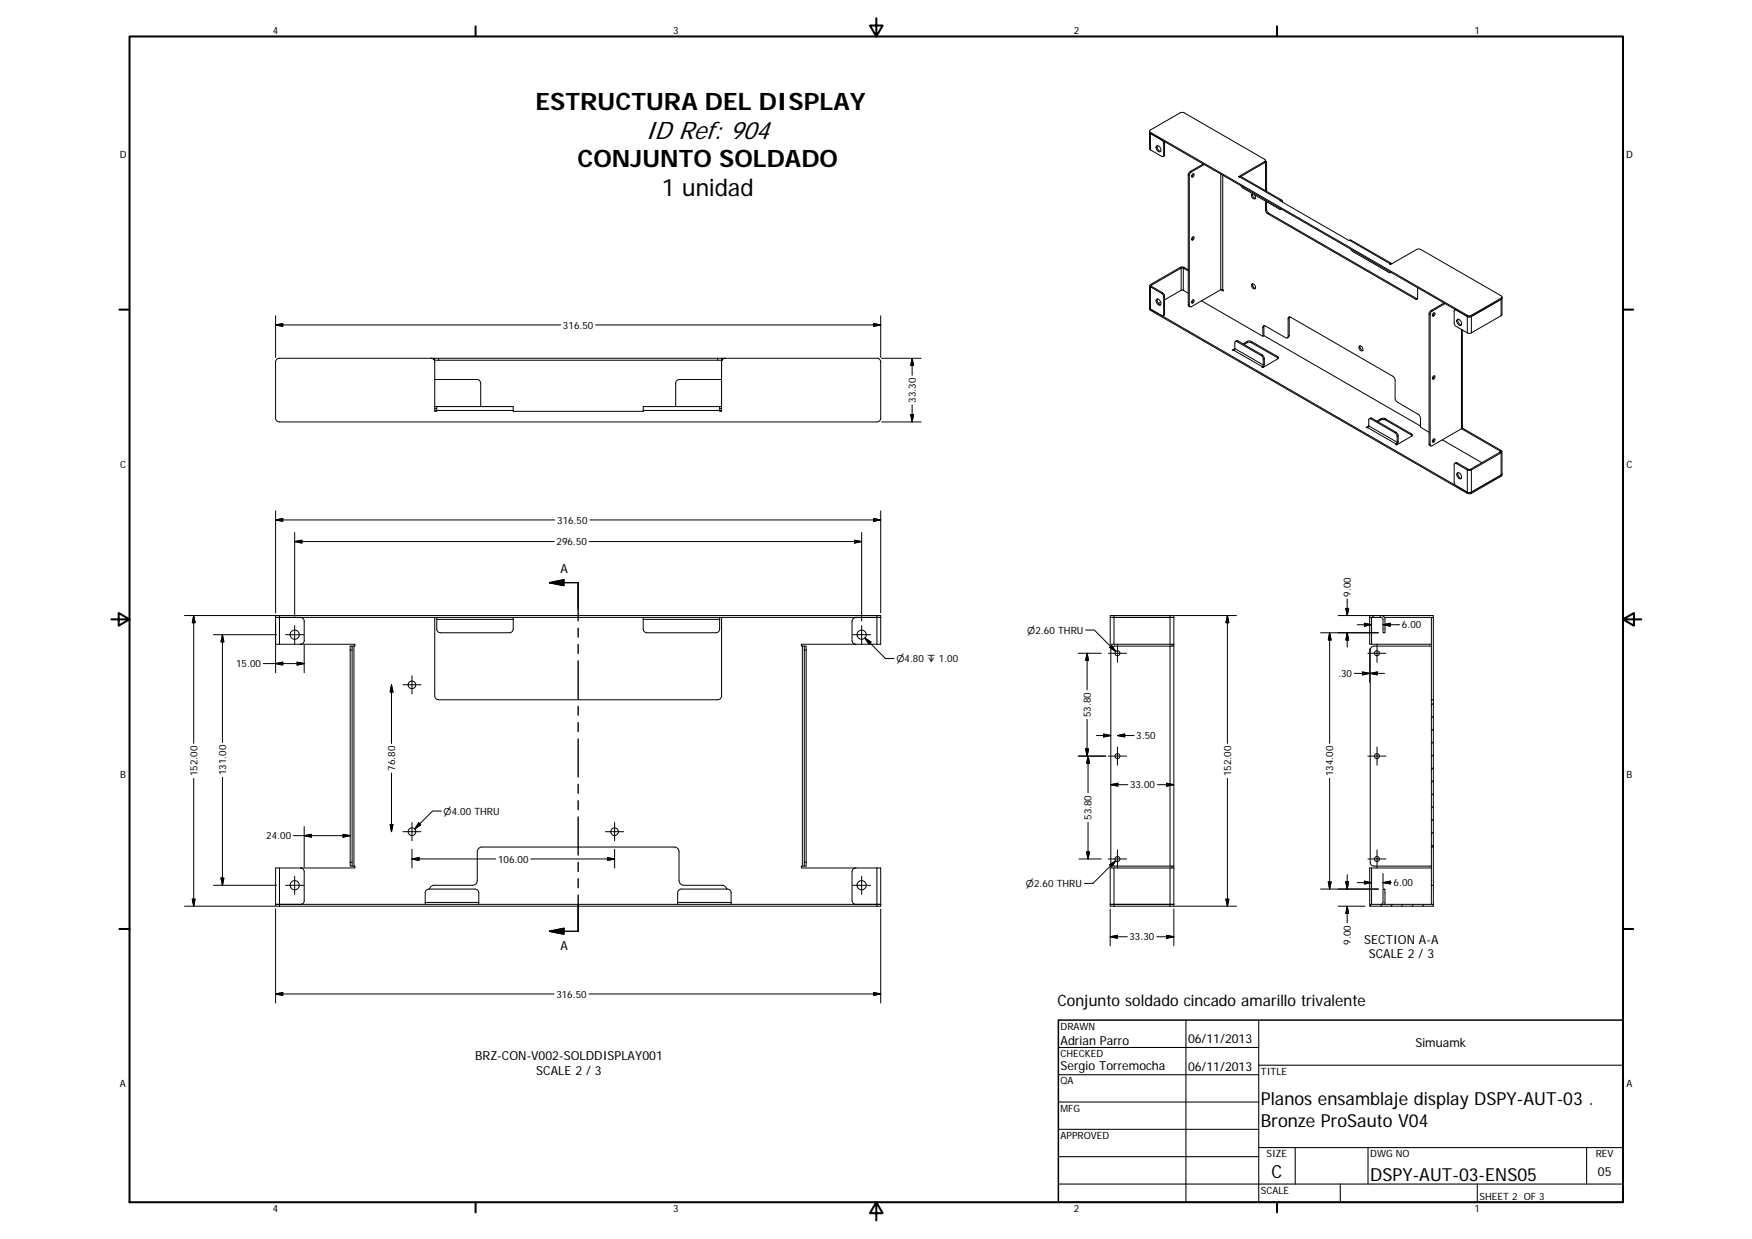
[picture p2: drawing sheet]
<svg xmlns="http://www.w3.org/2000/svg" width="420mm" height="297mm" viewBox="0 0 420 297" stroke-linecap="round" stroke-linejoin="round" font-family="sans-serif">
<g fill="none" stroke="#000" stroke-width=".24">
<path d="M275.7 31.7v4l.2 .2M275.7 31.7l.2 .3M275.7 31.5v.2M275.9 31.7l-.2-.2 .2-.3 7.1-4.1 .7-.2 19.7 11.3 .1 .3-.2 .2M275.9 31.7v4.2M275.9 32l76 43.9M275.9 31.7l76 43.9M275.9 35.9l2.8 1.6h.3l.1-.3M275.9 32l2.7 1.5 .5 .9M277.4 35a.85 .85 0 0 1 .9 .4 .85 .85 0 0 1-.2 1l-.4-.2a1.02 1.02 0 0 1-.3-1.2zM277.6 34.9l-.1 .5a.97 .97 0 0 0 .9 .9M279.1 34.4v2.8"/>
<path d="M279.2 33.9l.1 .4M279.3 37.1l-.1 .2-.3 .2M279.3 37.1l-.2 .1M279.3 34.3v2.8M279.3 34.3l-.2 .1M288.5 39.3l-3 1.8M288.8 39.5l-3.1 1.7M303.3 39l-5.9 3.4M303.3 38.7v.3M303.3 38.7l-6.3 3.7h.4M303.5 38.9v.1M303.5 38.5v.2"/>
<path d="M303.5 38.6l.1 .1M303.5 38.7l-.2 .3M303.5 39v6.7M303.6 38.7l.2 .2M303.6 38.7l-.1 .1M303.8 38.9l-.3 .1M303.8 38.9v7M285 41.9l.2 .2M285 41.9v31.2M285.2 42.1v31.2M285.5 41.1l-.5 .8M285.5 41.1l.2 .1"/>
<path d="M285.7 41.2l-.3 .3-.2 .6M285.9 56.9a.27 .27 0 0 1 .5-.1 .27 .27 0 0 1-.1 .5 .29 .29 0 0 1-.3 .3 .29 .29 0 0 1-.3-.3zM285.9 41.8a.24 .24 0 0 1 .4-.1 .24 .24 0 0 1 .1 .3 .34 .34 0 0 1-.3 .4 .34 .34 0 0 1-.4-.1zM286.1 56.8v.3l-.4 .3M286.1 41.7v.3l-.4 .3M292.8 41.7v27.7M293.2 42v27.4M297.4 42.4l9.7 5.6M297.4 42.4h.3l9.7 5.6M297.7 44.6l.4 .5 8.8 5.1h.3M300.8 46.6a.54 .54 0 0 1 .3 .6 .54 .54 0 0 1-.4 .5 .65 .65 0 0 1-.6-.6 .65 .65 0 0 1 .3-.6 .9 .9 0 0 0 .6 1.1M303.5 50.4l.5 .8"/>
<path d="M303.5 48.2v2.2M303.8 50.3l.4 .8M303.8 48.4v1.9M303.8 50.3l-.3 .1M304 51.2l35.5 20.5M304.2 51.1l-.2 .1M304.2 51.1l35.6 20.5M307.1 48a.33 .33 0 0 1 .4 .1 .33 .33 0 0 1 .1 .4M307.1 48l-.2 .1 16.7 9.5M323.6 57.6l9.7 5.6M323.6 57.6h.4l9.7 5.6M323.9 59.7l.4 .6 8.8 5h.3"/>
<path d="M66.1 77.9l1.7-.3v.7zM66.1 77.9h68.4M66.1 75.7v10M209.5 77.6l1.7 .3-1.7 .4zM211.2 75.7v10M211.2 77.9h-68.4M275.7 73.8l.2 .3M275.7 68.5v5.6l.2 .3M275.9 74.1l2.8 1.6h.3l.1-.3M275.9 68.2l-.2 .3 .1 .2 2.8 1.6M275.9 68.2l.3 .2v.2M275.9 74.1v.3"/>
<path d="M275.9 74.4l76 43.9M275.9 74.1l76 43.9M276.2 68.6l2.6 1.6M276.2 68.6l-.3 .2v5.3M277.4 71.8a.9 .9 0 0 1 .8 .4 .9 .9 0 0 1 0 1 1 1 0 0 1-.8-1.4zM277.6 71.7l-.1 .5a.98 .98 0 0 0 .9 .8M278.4 72.4l-.6 .3M278.6 70.3l.5 .9M278.8 70.2l-.2 .1M278.8 70.2l.4 .4 .1 .4M279.1 71.2v4.2M279.3 71v4.2"/>
<path d="M279.3 75.2l-.4 .5M279.3 71l-.2 .2M279.3 75.2l-.2 .2M283 64.1l-7.1 4.1M283 64.1h1M283 64.1l.3 .2M283.3 64.3l-7.1 4.1v.2M283.3 69.6l-4 2.3M283.3 64.3h.5M283.3 69.6h.5M283.3 64.3v5.3M283.8 64.3l1.2 .6"/>
<path d="M283.8 64.3v5.3M283.8 69.6l1.2 .7M284 64.1l-.2 .2M284 64.1l1 .6M285 73.1l.2 .2M285 73.1l.4 .5M286 71.9h.1a.36 .36 0 0 1 .2 .5 .36 .36 0 0 1-.6 .1zM286.1 71.9v.3l-.4 .3M288.1 72.1l14.7 8.5M292.8 69.4l-7.1 4.1-.3 .1-.2-.3M292.8 69.4h.4M292.8 69.4l.6 .4-.2-.4"/>
<path d="M300.2 68.1a.69 .69 0 0 1 .8 .3 .69 .69 0 0 1-.1 .9 .84 .84 0 0 1-.7-1.2zM300.4 68v.6l.6 .5M302.8 78.5v2.1M302.8 78.5a.37 .37 0 0 1 .2-.4 .37 .37 0 0 1 .5 0l4.8 2.9a.38 .38 0 0 0 .4 0 .38 .38 0 0 0 .2-.4M303.1 78.4l-.3 .1M303.1 78.4v2.1M303.2 78.1l-.1 .3M308.9 76.4v4.2M308.9 76.4a.36 .36 0 0 1 .2-.4 .36 .36 0 0 1 .4 .1l24.6 14.1 .5 .9v4.3l.1 .6 .4 .4 5.2 3.1 .4 .8v2.1l2 1.2M309.2 76.2v4.3M309.2 76.2l-.3 .2M309.2 76v.2"/>
<path d="M333.3 63.2l-.1 .1 .3 .1 6.4-3.7h.7l19.4 11.2 .2 .3-.2 .3M333.3 63.2v.2M333.3 63.2h.5M339.8 71.6h.1M339.8 71.6l-.3 .1M340 69v2.6l-.2 .2-.3-.1M342.7 75.3v31.1M342.7 75.3l.3 .1M343 75.4v31.2M343.2 74.4l-.3 .3-.2 .6M343.2 74.4l.3 .2M343.5 74.6l-.4 .3-.1 .5"/>
<path d="M343.8 75.1a.26 .26 0 0 1 .3 0 .26 .26 0 0 1 0 .4 .33 .33 0 0 1-.3 .3 .33 .33 0 0 1-.4-.3 .33 .33 0 0 1 .3-.3zM343.9 75l-.1 .3-.3 .4M346.3 72.6l-3.1 1.8M346.5 72.8l-3 1.8M349 74.2l-.1 .1M349.5 76.6a.9 .9 0 0 1 .9 .4 .9 .9 0 0 1-.1 1 1.02 1.02 0 0 1-.8-1.4zM349.7 76.5a1.1 1.1 0 0 0 .8 1.4M350.5 77.4v.4M350.5 79v23.8M350.7 79.1v23.5l-.2 .2M351.9 75.9l-2.7-1.6h-.4l-.1 .2v3l.2 .5 3 1.8M351.9 75.6v4.2"/>
<path d="M351.9 79.8l.4 .1 .6-.1M351.9 75.6l.4 .1 .6-.1M352.9 75.6v4.2M360 75.7l-7.1 4.1M360 71.5v4.2M360 71.5l-7.1 4.1M360.2 71.5l-.2 .3-7.2 4.1h-.9M360.2 71.2v4.2l-.2 .3M103.3 85.9a.87 .87 0 0 1 1 .9v11.8h.4v-1.1M104 85.9h-37a.87 .87 0 0 0-.9 .9v13.4a.9 .9 0 0 0 .9 1h143.3a.94 .94 0 0 0 .9-1v-13.4a.9 .9 0 0 0-.9-.9h-37M104 85.9v.3M104 85.9h.3"/>
<path d="M104.3 91h10.1a.98 .98 0 0 1 .9 .9v5.6M104.3 98.4h18.8M104.3 85.9l-.2 .5M104.3 85.9h.9M104.3 86.4h.9M104.3 97.5h18.8v.9M104.3 97.9h.4M105.2 85.9h66.9M105.2 85.9v.5M105.2 86.4h66.9M123.1 98.4v.2h31.2v-.2M154.3 98.4h18.7"/>
<path d="M172.1 86.4h.9M172.1 85.9v.5M172.1 85.9h.9M172.6 97.9h.4M173 91h-10a.94 .94 0 0 0-1 .9v5.6M173 86.4h.2M173 97.5h-18.7v.9M173 85.9v.5M173 85.9h.3M173.3 85.9v.3M174 85.9a.9 .9 0 0 0-1 .9v11.8h-.4v-1.1M211.4 85.9h9.5"/>
<path d="M218.4 99.4h.7l-.4 1.8zM218.7 85.9v4.1M218.7 97v4.2M218.7 85.9l.4 1.7h-.7zM295.9 84l6.8 3.9M296.1 83.6l-.2 .4M296.1 83.6l6.8 3.9M296.1 83.6l-.6 .3 .4 .1M296.6 81.9l5.9 3.3M296.6 81.9h-.4v.1l-.1 1.6M296.9 81.7l5.8 3.4M296.9 81.7l-.6 .1"/>
<path d="M296.9 81.7l-.3 .2M299.1 81.9l-1 .5M299.1 82.1l.4-.1 .6 .1M299.1 81.9v.2M299.1 82.1l-.8 .5M299.1 81.9l.4-.2 .6 .2M300.1 81.9l6.3 3.6M300.1 82.1l6.3 3.7M300.1 81.9v.2M302.5 85.2l.3 .5 .1 .4M302.7 85.1l-.2 .1M302.7 87.9v.2"/>
<path d="M302.7 85.1l.5 .9M302.9 86.1v1.4M302.9 87.5l-.2 .4M303.1 80.5l37.6 21.7M303.1 80.5l-.3 .1M303.2 86v1.4M303.2 86l-.3 .1M303.2 87.4l-.3 .1M303.2 87.4l-.4 .7M306.4 85.5l.2 .2-.1 .3-3.7 2.1-.2-.1 .1-.1M306.4 85.8l.1 .1M306.4 85.5v.3"/>
<path d="M309.2 80.5l-.3 .1M309.2 80.5l-.1 .3-.4 .2M326 83a.75 .75 0 0 1 .7 .3 .75 .75 0 0 1 0 .8 .82 .82 0 0 1-.7-1.1zM326.2 82.9l-.1 .2a.96 .96 0 0 0 .7 .9M343.8 90.2l.1-.1a.36 .36 0 0 1 .2 .5 .36 .36 0 0 1-.6 .1zM343.9 90.1l-.1 .3-.3 .3M211.4 101.2h9.5M328 102.5l6.8 3.9M328.2 102.1l-.2 .4M328.2 102.1l6.9 3.9M328.2 102.1l-.6 .4h.4M328.7 100.4l5.9 3.4"/>
<path d="M328.7 100.4h-.3l-.2 .2v1.5M329 100.3l5.8 3.3M329 100.3l-.6 .1M329 100.3l-.3 .1M331.2 100.4l-1 .6M331.2 100.6h1M331.2 100.4v.2M331.2 100.6l-.8 .5M331.2 100.4h1M332.2 100.4v.2M332.2 100.4l6.3 3.6M332.2 100.6l6.3 3.7"/>
<path d="M334.6 103.8l.5 .8M334.8 103.6l-.2 .2M334.8 106.4v.2M334.8 103.6l.5 .9M335.1 104.6v1.4M335.1 106l-.3 .4M335.3 104.5v1.4M335.3 104.5l-.2 .1M335.3 105.9l-.2 .1M335.3 105.9l-.4 .8M338.5 104l.2 .3-.1 .2-3.7 2.2-.2-.2 .1-.1M338.5 104.3l.2 .2"/>
<path d="M338.5 104v.3M342.7 106.4l.4 .5M342.7 106.4l.3 .2M343.8 105.3l.1-.1a.39 .39 0 0 1 .2 .5 .39 .39 0 0 1-.6 .2zM343.9 105.2l-.1 .3-.3 .4M345.9 105.5l9.5 5.4M349.2 111.1l-.2-.1-.3 .3 .1 4.6 .3 .5 2.8 1.6M349.2 111.1l2.7 1.6M349.5 111l-.6 .1M349.5 111l2.6 1.5M349.5 111l-.3 .1M349.5 113.4a.89 .89 0 0 1 .9 .4 .89 .89 0 0 1-.1 1 1.04 1.04 0 0 1-.8-1.4z"/>
<path d="M349.7 113.3a1.1 1.1 0 0 0 .8 1.4M350.5 102.8l9.2 5.3M350.5 102.8l-7.1 4.1h-.3l-.1-.3M350.7 102.6l9.3 5.4M351.9 112.7h1M351.9 118.3h1M351.9 112.7v5.6M352.1 112.5h.5M352.1 112.5l-.2 .2M352.6 112.5l.3 .2M352.9 112.7v5.6M359.7 108.4l-7.1 4.1"/>
<path d="M359.7 108.4l.3 .2M359.7 108.1v.3M360 108.6l-7.1 4.1M360 108l.2 .2-.2 .4M360 108.6v5.6M360 114.2l-7.1 4.1M360 108l-.3 .1M360.2 113.6l-.2 .3-7.1 4.1h-1M360.2 108.3v5.6l-.2 .3M66.1 122.5v24.4M66.1 124.7l1.7-.4v.7zM66.1 124.7h67"/>
<path d="M70.7 129.8l1.7-.3v.7zM70.7 129.8h62.2M70.7 127.7v20.1M141.3 129.8h65.3M141.4 124.7h69.8M204.9 129.5l1.7 .3-1.7 .4zM206.6 127.7v21.2M209.5 124.3l1.7 .4-1.7 .3zM211.2 122.5v24.4M44.2 147.6h21.7M46.4 147.6v30.6M46.4 147.6l.4 1.7h-.7z"/>
<path d="M51.2 152.2h15.1M53.3 152.2v25.8M53.3 152.2l.4 1.7h-.7zM63.1 159.1h9.9M66.1 159.1l1.7-.4v.7zM66.1 154.5h.9M66.1 148h145.1M67 147.6h143.3M67 154.5h5M67 147.6h-.9v13.7M67 147.6v6.9M68.5 152.2h4.4"/>
<path d="M70.7 150v4.3M71.3 158.8l1.7 .3-1.7 .3zM72 154.5h13.1v.4h-.2M72 148a.94 .94 0 0 1 1 1v4.5a.87 .87 0 0 1-1 1M73 154.6v6.7M84 155.8v-.9h.4v.9M84 155.8v50.9M84 155.8h.4M84.4 155.8v50.9M84.4 154.9h.5M84.9 154.9v52.7M104 148l.3 .2v18.6a.98 .98 0 0 0 .9 1h66.9a.94 .94 0 0 0 .9-1v-18.5l.3-.3"/>
<path d="M104.7 148v.5M104.7 148.5h18.4M104.7 148.5v2.3a.9 .9 0 0 0 1 .9h16.4a.94 .94 0 0 0 1-.9v-2.3M123.1 148v.5M154.3 148.5h18.3M154.3 148v.5M172.6 148.5v2.3a.9 .9 0 0 1-.9 .9h-16.5a.94 .94 0 0 1-.9-.9v-2.3M172.6 148v.5M192.4 154.9v52.7M192.4 154.9h.5M192.9 155.8v50.9M192.9 154.9v.9"/>
<path d="M192.9 155.8h.4M192.9 154.9h.4v.9M193.3 155.8v50.9M204.5 152.2h4.3M205.2 148a.98 .98 0 0 0-.9 1v4.5a.9 .9 0 0 0 .9 1M206.6 150v4.3M207.4 153l1.5 .9-.5 .5zM207.4 153l5 4.9h2M210.3 154.5h-18.1v.4h.2M210.3 147.6v6.9M210.3 147.6h.9v6.9h-.9M258.5 156.6h5.6"/>
<path d="M260.4 151h2l5.2 5.2M260.7 156.6l.4 1.7h-.7zM260.7 156.6v8.8M265.8 156.6h4.4M266.2 148h15.3M266.6 154.7l1 1.5-1.5-1zM267.2 147.6h-1v6.9h1M267.2 154.5h13.4M267.2 147.6h13.4M267.2 147.6v6.9M268 154.4v4.4M280.6 147.6h.9v6.9"/>
<path d="M280.6 154.9h.9M280.6 147.6v6.9M280.6 154.9v52.7M280.6 154.9h-13.3a.94 .94 0 0 0-.9 .9v50.9a.87 .87 0 0 0 .9 .9h13.3M280.6 154.5h.9M281 154.5v.4M281.5 154.5v53.6M281.7 147.6h14.8M294.4 147.6v30.6M294.4 147.6l.3 1.7h-.7zM316.7 151.7h13.9M318.9 151.7l.3 1.7h-.7z"/>
<path d="M318.9 151.7v26.5M320.9 147.6h9M322.8 145.9h.6l-.3 1.7zM323.1 143.6v4M323.1 151.7l.3 1.7h-.6zM323.1 151.7v3.4M325.5 149.8h3.4M327.2 149.4l1.7 .4-1.7 .3zM328 156.6h4.4M328.5 148v6.5h.4v-6.5M328.5 155.5v1M328.5 156.7v6.9"/>
<path d="M328.5 147.6h2.5v.4h-2.5zM328.9 154.5h14.4M329 147.6l.5 .4M330.2 154.4v4.4M331 147.6h12.7v.4M331.2 147.6a.9 .9 0 0 1 .9 .9v3.2h-.4v-3.3l-.3-.3-.4-.1M331.7 149.8l1.7-.4v.7zM331.7 149.8h3.9M332 148h11.7v19.8M343.3 148v19.8M343.3 154.9h-13.8a.98 .98 0 0 0-.9 .9v50.9a.9 .9 0 0 0 .9 .9h13.8M93.9 164.2v14"/>
<path d="M93.9 164.2l.3 1.7h-.6zM96.6 164.2h4.4M98.8 162v4.4M260.4 179.5h.7l-.4 1.8zM260.7 172.5v8.8M262.9 176.3h3.5M264.7 176l1.7 .3-1.7 .4zM268 176.3l1.7-.3v.7zM268 179.1v4.4M272 176.3h-4M324.8 161.4h3.7M326.7 161.1l1.8 .3-1.8 .4z"/>
<path d="M328.6 161.4l1.7-.3v.7zM330.2 179.1v4.4M332.1 161.4h-3.5M343.3 167.8h.4v35.3h-.4zM343.7 177.9l-.4 .4M343.7 174.8l-.4 .5M343.7 171.7l-.4 .4M343.7 168.6l-.4 .5M46.4 186.6v30.7M53.3 186.4v25.8M73 198.2v9.7M93.6 197.7h.6l-.3 1.7z"/>
<path d="M93.9 185.3v14.1M96.6 199.4h4.4M98.8 197.2v4.4M100.4 197.3l.5 .5-1.5 1zM105.8 194.4h-2.1l-4.3 4.4M145.2 199.4h4.4M147.4 197.2v4.4M258.5 181.3h6.7M260.9 181.3v8.8M260.9 197.1v8.8M260.9 181.3l.4 1.7h-.7zM265.8 181.3h4.4"/>
<path d="M266.4 188.1l1.7-.3v.7zM270.5 188.1h-4.1M277.5 188.1h4M279.8 187.8l1.7 .3-1.7 .4zM294.4 186.6v30.7M318.9 186.6v26.5M328 181.3h4.4M343.7 199.5l-.4 .4M343.7 196.4l-.4 .5M343.7 193.3l-.4 .5M343.7 190.2l-.4 .5M343.7 187.1l-.4 .5"/>
<path d="M343.7 184l-.4 .5M343.7 181l-.4 .4M44.2 217.3h21.7M46.1 215.6h.7l-.4 1.7zM51.2 212.2h15.1M53 210.5h.7l-.4 1.7zM66.1 217.9v22.6M67 208.1h5M67 216.8h144.2M67 208.1v9.2M67 217.3h143.3M67 208.1h-.9v8.7h.9"/>
<path d="M67 216.8h-.9v.5h.9M68.5 212.2h4.4M70.4 200.3h13.6M70.7 210.1v4.3M72 208.1a.9 .9 0 0 1 1 .9v6.9a.87 .87 0 0 1-1 .9M73 200.3l1.7-.3v.7zM82.3 200l1.7 .3-1.7 .4zM84 206.7v.9h.4M84 206.7h.4M84.4 206.7v.9M84.4 207.6h.5M84.9 207.6h.2v.5h-13.1"/>
<path d="M98.8 203.6v4.5M98.8 205.9l1.7-.3v.7zM98.8 205.9h20.1M102 216.3v-2.2a.9 .9 0 0 1 .9-1h11a.9 .9 0 0 1 .9 1v2.2M102 216.3h12.8M102 216.3v.5M103 213.1a1.1 1.1 0 0 1 1.1-.9h9.2a1.15 1.15 0 0 0 1.2-1.1v-6.9a1.15 1.15 0 0 1 1.1-1.1h46.1a1.14 1.14 0 0 1 1.1 1.1v6.9a1.11 1.11 0 0 0 1.2 1.1h9.2a1.15 1.15 0 0 1 1.1 .9M114.8 216.3v.5M127.3 205.9h20.1M145.7 205.6l1.7 .3-1.7 .4zM147.4 203.6v4.5M162.5 216.3v-2.2a.9 .9 0 0 1 .9-1h11a.87 .87 0 0 1 .9 1v2.2"/>
<path d="M162.5 216.3v.5M162.5 216.3h12.8M175.3 216.3v.5M192.4 207.6h.5M192.4 207.6h-.2v.5h13M192.9 206.7h.4M193.3 206.7v.9h-.4v-.9M204.5 212.2h4.3M205.2 208.1a.94 .94 0 0 0-.9 .9v6.9a.9 .9 0 0 0 .9 .9M205.2 208.1h5.1M206.6 210.1v4.3M210.3 208.1h.9v9.2h-.9"/>
<path d="M210.3 208.1v9.2M211.2 217.9v22.6M258.8 205.9h5.3M260.6 204.2h.7l-.4 1.7zM265.8 205.9h4.4M266.1 207.3l1.5-.9-1 1.4zM266.2 217.9v8.9M267.2 216.8h14.3M267.2 208.1h-1v8.7h1M267.2 216.8h-1v.5h1M267.2 208.1h13.4M267.2 217.3h13.4"/>
<path d="M267.2 208.1v9.2M267.6 206.4l-5.5 5.4h-2M268 203.8v4.3M280.6 208.1h.9M280.6 208.1v9.2M280.6 207.6h.9M281 207.6v.5M281.5 208.1v9.2h-.9M281.5 217.9v8.9M281.7 217.3h14.8M294 215.6h.7l-.3 1.7zM316.7 213.1h13.9"/>
<path d="M318.5 211.4h.7l-.3 1.7zM320.9 217.3h6.5M322.7 211.4h.7l-.3 1.7zM323.1 217.3v4M323.1 217.3l.3 1.7h-.7zM323.1 209.7v3.4M325.5 211.6h3.4M327.2 211.2l1.7 .4-1.7 .3zM328 205.9h4.4M328.5 216.8v-8.7h.4v8.7M328.5 216.8h15.2v.5h-15.2zM328.9 216.8l-.3 .5"/>
<path d="M328.9 208.1h14.4M330.2 203.8v4.3M331.2 216.8l.5-.3v-3.4h.4l-.1 3.7M331.4 216.8l-.3 .5M331.7 211.6l1.7-.4v.7zM331.7 211.6h2M331.7 209.4v3.6M333.9 216.8l-.3 .5M336.4 216.8l-.2 .5M338.9 216.8l-.2 .5M341.5 216.8l-.3 .5M343.3 212.2v4.6"/>
<path d="M343.3 203.1v9.1h.4M343.7 202.6l-.4 .4M343.7 203.1v9.1M343.7 212.2v4.6M343.7 217.2v.1M66.1 238.3l1.7-.4v.7zM66.1 238.3h66.8M141.2 238.3h70M209.5 237.9l1.7 .4-1.7 .3zM266.2 224.6l1.8-.4v.7zM266.2 224.6h4.2M277.4 224.6h4.1"/>
<path d="M279.8 224.2l1.7 .4-1.7 .3z"/>
<circle cx="70.7" cy="152.1" r="1.1"/>
<circle cx="206.6" cy="152.1" r="1.1"/>
<circle cx="268" cy="156.6" r=".6"/>
<circle cx="330.2" cy="156.6" r=".6"/>
<circle cx="98.8" cy="164.2" r=".91"/>
<circle cx="98.8" cy="199.4" r=".91"/>
<circle cx="147.4" cy="199.4" r=".92"/>
<circle cx="268" cy="181.3" r=".6"/>
<circle cx="330.2" cy="181.3" r=".61"/>
<circle cx="70.7" cy="212.2" r="1.1"/>
<circle cx="206.6" cy="212.2" r="1.1"/>
<circle cx="268" cy="205.9" r=".6"/>
<circle cx="330.2" cy="205.9" r=".6"/>
</g>
<g fill="none" stroke="#000" stroke-width=".48">
<path d="M31.1 8.7h358.1v279.5h-358.1zM114.1 6.3v2.4M210.2 4.4v4.3l-1.6-2.6h3.1l-1.5 2.6M306.2 6.3v2.4M28.6 74.2h2.5M389.2 74.2h2.5M26.7 148.5h4.4l-2.6-1.5v3l2.6-1.5M389.2 148.5l2.6 1.5v-3l-2.6 1.5h4.4M28.6 222.7h2.5M389.2 222.7h2.5M114.1 288.2v2.5M210.2 288.2l1.5 2.7h-3.1l1.6-2.7v4.4"/>
<path d="M306.2 288.2v2.5"/>
</g>
<g fill="none" stroke="#000" stroke-width=".25">
<path d="M253.8 251.1h48.1M253.8 257.7h48.1M284.4 244.6v43.6M301.9 255.4h87.3M301.9 244.6v43.6M253.8 264.2h48.1M253.8 270.7h48.1M253.8 277.3h48.1M301.9 275.1h87.3M310.6 275.1v8.8M328.1 275.1v8.8M380.5 275.1v8.8"/>
<path d="M253.8 283.9h135.4M321.4 283.9v4.3M354.3 283.9v4.3"/>
</g>
<path d="M253.8 244.6h135.4v43.6h-135.4z" fill="none" stroke="#000" stroke-width=".36"/>
<g fill="none" stroke="#000" stroke-width=".33">
<path d="M131.8 139.7l3.4-.7v1.4zM131.8 139.7h6.9v9.1M138.7 150.6v2.1M138.7 154.5v2.2M138.7 158.4v9.2M138.7 169.3v2.2M138.7 173.2v2.2M138.7 177.2v9.1M138.7 188v2.2M138.7 192v2.1M138.7 195.9v9.1M138.7 206.8v2.1"/>
<path d="M138.7 210.7v2.1M138.7 214.6v8.7h-6.9M131.8 223.3l3.4-.7v1.3z"/>
</g>
<path d="M131.8 139.7l3.4-.7v1.4zM131.8 223.3l3.4-.7v1.3z" fill="#000" stroke="#000" stroke-width=".33"/>
<g fill="#000" stroke="#000" stroke-width=".24">
<path d="M66.1 77.9l1.7-.3v.7zM209.5 77.6l1.7 .3-1.7 .4zM218.4 99.4h.7l-.4 1.8zM218.7 85.9l.4 1.7h-.7zM66.1 124.7l1.7-.4v.7zM70.7 129.8l1.7-.3v.7zM204.9 129.5l1.7 .3-1.7 .4zM209.5 124.3l1.7 .4-1.7 .3zM46.4 147.6l.4 1.7h-.7zM53.3 152.2l.4 1.7h-.7zM66.1 159.1l1.7-.4v.7zM71.3 158.8l1.7 .3-1.7 .3z"/>
<path d="M207.4 153l1.5 .9-.5 .5zM260.7 156.6l.4 1.7h-.7zM266.6 154.7l1 1.5-1.5-1zM294.4 147.6l.3 1.7h-.7zM318.9 151.7l.3 1.7h-.7zM322.8 145.9h.6l-.3 1.7zM323.1 151.7l.3 1.7h-.6zM327.2 149.4l1.7 .4-1.7 .3zM331.7 149.8l1.7-.4v.7zM93.9 164.2l.3 1.7h-.6zM260.4 179.5h.7l-.4 1.8zM264.7 176l1.7 .3-1.7 .4z"/>
<path d="M268 176.3l1.7-.3v.7zM326.7 161.1l1.8 .3-1.8 .4zM328.6 161.4l1.7-.3v.7zM93.6 197.7h.6l-.3 1.7zM100.4 197.3l.5 .5-1.5 1zM260.9 181.3l.4 1.7h-.7zM266.4 188.1l1.7-.3v.7zM279.8 187.8l1.7 .3-1.7 .4zM46.1 215.6h.7l-.4 1.7zM53 210.5h.7l-.4 1.7zM73 200.3l1.7-.3v.7zM82.3 200l1.7 .3-1.7 .4z"/>
<path d="M98.8 205.9l1.7-.3v.7zM145.7 205.6l1.7 .3-1.7 .4zM260.6 204.2h.7l-.4 1.7zM266.1 207.3l1.5-.9-1 1.4zM294 215.6h.7l-.3 1.7zM318.5 211.4h.7l-.3 1.7zM322.7 211.4h.7l-.3 1.7zM323.1 217.3l.3 1.7h-.7zM327.2 211.2l1.7 .4-1.7 .3zM331.7 211.6l1.7-.4v.7zM66.1 238.3l1.7-.4v.7zM209.5 237.9l1.7 .4-1.7 .3z"/>
<path d="M266.2 224.6l1.8-.4v.7zM279.8 224.2l1.7 .4-1.7 .3z"/>
</g>
<text font-size="6.1" x="154.8" y="33.2">ID Ref: 904</text>
<g font-size="5.8">
<text x="128.4" y="26.3">ESTRUCTURA DEL DISPLAY</text>
<text x="138.5" y="40.1">CONJUNTO SOLDADO</text>
<text x="158.7" y="47">1 unidad</text>
</g>
<g font-size="4.3">
<text x="302.4" y="265">Planos ensamblaje display DSPY-AUT-03 .</text>
<text x="302.4" y="270.2">Bronze ProSauto V04</text>
<text x="304.9" y="282.4">C</text>
<text x="328.6" y="283.3">DSPY-AUT-03-ENS05</text>
</g>
<text font-size="3.8" x="253.6" y="241.2">Conjunto soldado cincado amarillo trivalente</text>
<g font-size="3">
<text x="134.4" y="137.3">A</text>
<text x="134.4" y="227.8">A</text>
<text x="327.2" y="226.2">SECTION A-A</text>
<text x="328.2" y="229.8">SCALE 2 / 3</text>
<text x="254.3" y="250.5">Adrian Parro</text>
<text x="284.9" y="250.1">06/11/2013</text>
<text x="339.5" y="251.1">Simuamk</text>
<text x="114" y="254.2">BRZ-CON-V002-SOLDDISPLAY001</text>
<text x="128.6" y="257.8">SCALE 2 / 3</text>
<text x="254.3" y="256.5">Sergio Torremocha</text>
<text x="284.9" y="256.6">06/11/2013</text>
<text x="383.2" y="281.9">05</text>
</g>
<g font-size="2.4">
<text x="65.4" y="8">4</text>
<text x="161.4" y="8">3</text>
<text x="257.5" y="8">2</text>
<text x="353.6" y="8">1</text>
<text x="28.7" y="38">D</text>
<text x="390" y="38">D</text>
<text x="135" y="78.8">316.50</text>
<text x="219.6" y="96.5" transform="rotate(-90 219.6 96.5)">33.30</text>
<text x="28.8" y="112.2">C</text>
<text x="390.1" y="112.2">C</text>
<text x="133.6" y="125.5">316.50</text>
<text x="133.5" y="130.7">296.50</text>
<text x="323.9" y="143" transform="rotate(-90 323.9 143)">9.00</text>
<text x="336.2" y="150.6">6.00</text>
<text x="56.6" y="160">15.00</text>
<text x="320.9" y="162.3">.30</text>
<text x="261.6" y="171.9" transform="rotate(-90 261.6 171.9)">53.80</text>
<text x="272.5" y="177.2">3.50</text>
<text x="54.2" y="185.8" transform="rotate(-90 54.2 185.8)">131.00</text>
<text x="94.8" y="184.7" transform="rotate(-90 94.8 184.7)">76.80</text>
<text x="28.8" y="186.5">B</text>
<text x="47.3" y="186.1" transform="rotate(-90 47.3 186.1)">152.00</text>
<text x="271" y="189">33.00</text>
<text x="295.2" y="186.1" transform="rotate(-90 295.2 186.1)">152.00</text>
<text x="319.7" y="186.1" transform="rotate(-90 319.7 186.1)">134.00</text>
<text x="390.1" y="186.5">B</text>
<text x="261.8" y="196.6" transform="rotate(-90 261.8 196.6)">53.80</text>
<text x="63.9" y="201.2">24.00</text>
<text x="119.5" y="206.8">106.00</text>
<text x="334.2" y="212.4">6.00</text>
<text x="270.9" y="225.4">33.30</text>
<text x="323.9" y="226.5" transform="rotate(-90 323.9 226.5)">9.00</text>
<text x="133.4" y="239.2">316.50</text>
<text x="254.3" y="246.8">DRAWN</text>
<text x="254.3" y="253.4">CHECKED</text>
<text x="302.4" y="257.6">TITLE</text>
<text x="28.8" y="260.7">A</text>
<text x="254.3" y="259.9">QA</text>
<text x="390" y="260.7">A</text>
<text x="254.3" y="266.5">MFG</text>
<text x="254.3" y="273.1">APPROVED</text>
<text x="303.8" y="277.4">SIZE</text>
<text x="328.6" y="277.4">DWG NO</text>
<text x="382.7" y="277.4">REV</text>
<text x="302.4" y="286.2">SCALE</text>
<text x="354.8" y="287.7">SHEET 2 OF 3</text>
<text x="65.4" y="290.7">4</text>
<text x="161.4" y="290.7">3</text>
<text x="257.5" y="290.7">2</text>
<text x="353.6" y="290.7">1</text>
</g>
<g font-size="2.3">
<text x="246.3" y="151.9">⌀2.60 THRU</text>
<text x="215" y="158.7">⌀4.80 ↧ 1.00</text>
<text x="106.4" y="195.3">⌀4.00 THRU</text>
<text x="246.1" y="212.7">⌀2.60 THRU</text>
</g>
</svg>
